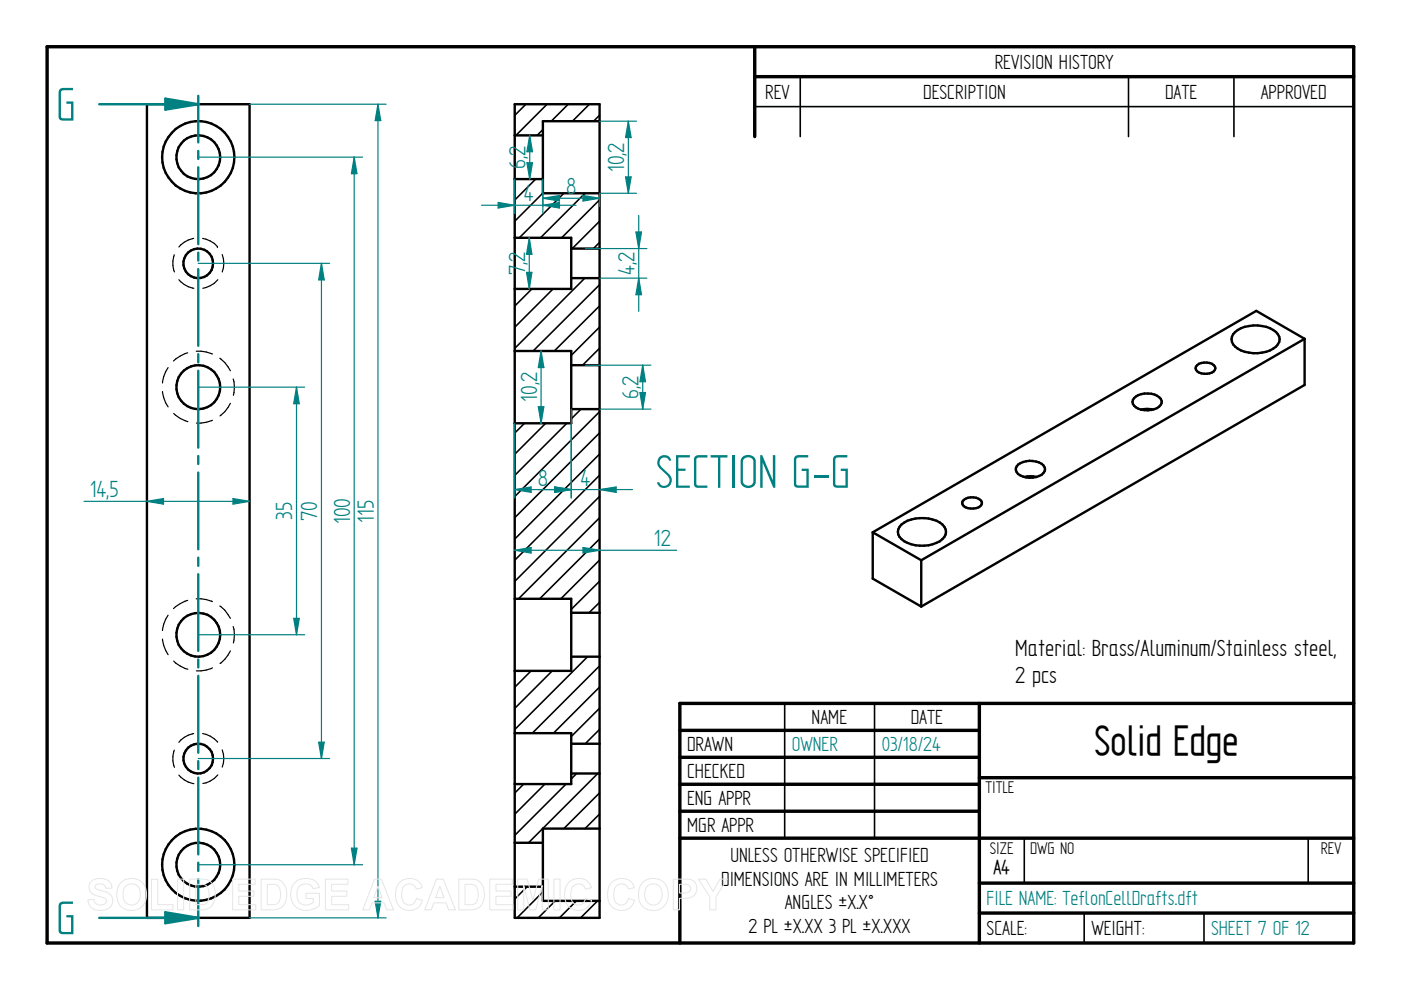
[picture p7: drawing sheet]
<svg xmlns="http://www.w3.org/2000/svg" width="297mm" height="210mm" viewBox="0 0 297 210" stroke-linecap="round" stroke-linejoin="round" font-family="sans-serif">
<g fill="none" stroke="#000" stroke-width=".72">
<path d="M10 9.9h277v190h-277zM160 9.9v19.1M160 16.3h127M144.1 154.9h63.5M207.6 149.1v50.8M287 149.1h-142.9v50.8M144.1 160.6h63.5M144.1 166.3h63.5M144.1 172h63.5M144.1 177.7h142.9M207.6 164.9h79.4M207.6 187.2h79.4"/>
<path d="M207.6 193.6h79.4"/>
</g>
<path d="M169.7 16.3v12.7M239.3 16.3v12.7M261.6 16.3v12.7M160 22.6h127M166.4 149.1v28.6M185.4 149.1v28.6M217.2 177.8v9.4M277.4 177.8v9.4M229.9 193.6v6.3M255.3 193.6v6.3" fill="none" stroke="#000" stroke-width=".34"/>
<g fill="none" stroke="#000" stroke-width=".51">
<path d="M31.2 22.1h21.7v172.5h-21.7z"/>
<circle cx="42" cy="33.3" r="4.6"/>
<circle cx="42" cy="33.3" r="7.6"/>
<circle cx="42" cy="55.8" r="3.1"/>
<circle cx="42" cy="82.1" r="4.7"/>
<circle cx="42" cy="134.6" r="4.6"/>
<circle cx="42" cy="160.9" r="3.2"/>
<circle cx="42" cy="183.3" r="7.6"/>
<circle cx="42.1" cy="183.3" r="4.7"/>
</g>
<g fill="none" stroke="#000" stroke-width=".25">
<path d="M37 54a5.1 5.1 0 0 0 0 3.7M37.9 59.3a5.3 5.3 0 0 0 3.2 1.8M41.1 50.5a5.3 5.3 0 0 0-3.2 1.9M43 50.5a5.5 5.5 0 0 1 3.1 1.8M46.1 52.3h.1M46.2 59.3a5 5 0 0 1-3.2 1.8M47.1 54a5.2 5.2 0 0 1 0 3.7M35.6 77.9a6.5 6.5 0 0 0-1.1 3.3M39.8 74.8a7.7 7.7 0 0 0-3 1.7M41.6 74.5a7.6 7.6 0 0 1 3.4 .6M46.6 75.9a7 7 0 0 1 2.2 2.7M34.5 83a6.9 6.9 0 0 0 1.1 3.3"/>
<path d="M36.8 87.7a7 7 0 0 0 3 1.7M45 89.1a7.5 7.5 0 0 1-3.3 .6M48.8 85.5a6.6 6.6 0 0 1-2.2 2.7M49.4 80.3a6.6 6.6 0 0 1 .1 3.5M34.5 135.5a6.8 6.8 0 0 0 1.1 3.3M35.6 130.4a6.5 6.5 0 0 0-1.1 3.3M39.8 127.3a7.7 7.7 0 0 0-3 1.7M41.6 127a7.6 7.6 0 0 1 3.4 .6M46.6 128.5a6.4 6.4 0 0 1 2.2 2.6M48.8 138a6.6 6.6 0 0 1-2.2 2.7M49.4 132.8a6.6 6.6 0 0 1 .1 3.5M36.8 140.2a7 7 0 0 0 3 1.7"/>
<path d="M37 159a5.1 5.1 0 0 0 0 3.7M41.1 155.5a5.1 5.1 0 0 0-3.2 1.9M43 155.5a5.3 5.3 0 0 1 3.1 1.9M45 141.6a6.7 6.7 0 0 1-3.3 .6M47.1 159a5.1 5.1 0 0 1 0 3.6M37.9 164.3a5.3 5.3 0 0 0 3.2 1.9M46.2 164.3a5 5 0 0 1-3.2 1.8"/>
</g>
<g fill="none" stroke="#008080" stroke-width=".51">
<path d="M21 22.1h21v8.1M42 32v1.7M42 35.5v16.3M42 53.6v1.6M42 57.1v16.2M42 75.1v1.7M42 78.6v16.3M42 96.7v1.7M42 100.2v16.3M42 118.2v1.8M42 121.8v16.2M42 139.8v1.7"/>
<path d="M42 143.3v16.3M42 161.4v1.7M42 164.9v16.2M42 182.9v1.8M42 186.4v8.2"/>
</g>
<path d="M35 20.9l7 1.2-7 1.1z" fill="#008080"/>
<path d="M35 20.9l7 1.2-7 1.1zM21 194.6h21" fill="none" stroke="#008080" stroke-width=".51"/>
<path d="M35 193.4l7 1.2-7 1.1z" fill="#008080"/>
<path d="M42 20.3v1.8M35 193.4l7 1.2-7 1.1zM42 194.6v1.7" fill="none" stroke="#008080" stroke-width=".51"/>
<g fill="none" stroke="#000" stroke-width=".34">
<path d="M111.5 22.1l-2.4 2.4M113.6 38l-4.5 4.4M115.1 27.5l-1.2 1.2M116 22.1l-6.6 6.6M120.5 22.1l-3.6 3.6M125 22.1l-3.6 3.6M127.1 24.4l-1.2 1.3M115.1 40.9l-6 6M119.5 41l-9.4 9.4M124 59l-14.9 14.9M124 41l-9.4 9.4M127.1 46.9l-5.8 5.8"/>
<path d="M127.1 51.4l-1.3 1.3M127.1 42.4l-8 8M112.8 61.3l-3.7 3.6M117.3 61.3l-8.2 8.1M127.1 60.4l-14.1 14M127.1 64.9l-9.6 9.5M127.1 73.8l-3.6 3.6M127.1 69.3l-6 6.1M111.2 89.7l-2.1 2.1M115.7 89.7l-6.6 6.6M120.2 89.7l-11.1 11.1M123.2 86.7l-2.1 2.1"/>
<path d="M127.1 87.3l-18 18M127.1 91.8l-18 18M127.1 96.3l-18 18M127.1 100.8l-18 18M127.1 105.2l-18 18.1M127.1 109.8l-17.2 17.2M127.1 114.3l-12.7 12.7M127.1 118.7l-8.2 8.3M124.6 139.2l-15.5 15.5M127.1 127.7l-2.2 2.2M127.1 123.2l-6 6M112.6 142.2l-3.5 3.5"/>
<path d="M117.1 142.2l-8 8M127.1 154.6l-3 3.1M127.1 150.2l-6 6M127.1 141.2l-14.2 14.2M127.1 145.7l-9.8 9.7M111 166.2l-1.9 1.9M115.5 166.2l-6.4 6.4M120 166.2l-10.9 10.9M122.3 164l-1.2 1.1M126.7 164l-14.6 14.7M127.1 168.1l-7.6 7.6M127.1 172.6l-3.1 3.1"/>
<path d="M111.8 188l-2.7 2.6M115.1 189.1l-5.5 5.5M117.7 191l-3.6 3.6M122.2 191l-3.6 3.6M126.7 191l-3.6 3.6"/>
</g>
<g fill="none" stroke="#000" stroke-width=".51">
<path d="M109.1 38h6M109.1 22.1h18v172.5h-18zM109.1 28.7h6M127.1 25.7h-12v15.3h12M109.1 50.4h12v10.9h-12M121.1 59h6M121.1 52.7h6M109.1 74.4h12v15.3h-12M121.1 77.4h6M121.1 86.7h6M109.1 127h12v15.2h-12M121.1 129.9h6"/>
<path d="M121.1 139.2h6M109.1 155.4h12v10.8h-12M121.1 157.7h6M109.1 178.7h6M121.1 164h6M127.1 175.7h-12v15.3h12M109.1 188h6"/>
</g>
<path d="M49.4 105.7l3.5 .6-3.5 .6z" fill="none" stroke="#008080" stroke-width=".25"/>
<path d="M49.4 105.7l3.5 .6-3.5 .6z" fill="#008080"/>
<path d="M31.2 106.3l3.5-.6v1.2z" fill="none" stroke="#008080" stroke-width=".25"/>
<path d="M31.2 106.3l3.5-.6v1.2z" fill="#008080"/>
<path d="M52.9 22.1h29M17.8 106.3h35.1M52.9 194.6h29M79.5 191.1h1.2l-.6 3.5z" fill="none" stroke="#008080" stroke-width=".25"/>
<path d="M79.5 191.1h1.2l-.6 3.5z" fill="#008080"/>
<path d="M80.1 22.1l.6 3.5h-1.2z" fill="none" stroke="#008080" stroke-width=".25"/>
<path d="M80.1 22.1l.6 3.5h-1.2z" fill="#008080"/>
<path d="M80.1 22.1v172.5M124.1 77.4h13.9M127.1 86.7h10.9M135.7 83.2h1.2l-.6 3.5z" fill="none" stroke="#008080" stroke-width=".25"/>
<path d="M135.7 83.2h1.2l-.6 3.5z" fill="#008080"/>
<path d="M136.3 77.4l.6 3.5h-1.2z" fill="none" stroke="#008080" stroke-width=".25"/>
<path d="M136.3 77.4l.6 3.5h-1.2z" fill="#008080"/>
<path d="M114.7 74.4l.6 3.5h-1.2zM136.3 77.4v9.3" fill="none" stroke="#008080" stroke-width=".25"/>
<path d="M114.7 74.4l.6 3.5h-1.2z" fill="#008080"/>
<path d="M114.1 86.2h1.2l-.6 3.5z" fill="none" stroke="#008080" stroke-width=".25"/>
<path d="M114.1 86.2h1.2l-.6 3.5z" fill="#008080"/>
<path d="M111.6 57.7h1.2l-.6 3.6zM114.7 74.4v15.3" fill="none" stroke="#008080" stroke-width=".25"/>
<path d="M111.6 57.7h1.2l-.6 3.6z" fill="#008080"/>
<path d="M112.2 50.4l.6 3.5h-1.2z" fill="none" stroke="#008080" stroke-width=".25"/>
<path d="M112.2 50.4l.6 3.5h-1.2z" fill="#008080"/>
<path d="M112.2 50.4v10.9M124.1 52.7h13.1M127.1 59h10.1M135.4 59l.6 3.5h-1.2z" fill="none" stroke="#008080" stroke-width=".25"/>
<path d="M135.4 59l.6 3.5h-1.2z" fill="#008080"/>
<path d="M134.8 49.2h1.2l-.6 3.5z" fill="none" stroke="#008080" stroke-width=".25"/>
<path d="M134.8 49.2h1.2l-.6 3.5z" fill="#008080"/>
<path d="M135.4 45.7v20.3M121.1 89.7v15.9M117.6 103.3l3.5 .5-3.5 .6z" fill="none" stroke="#008080" stroke-width=".25"/>
<path d="M117.6 103.3l3.5 .5-3.5 .6z" fill="#008080"/>
<path d="M127.1 103.8l3.5-.5v1.1z" fill="none" stroke="#008080" stroke-width=".25"/>
<path d="M127.1 103.8l3.5-.5v1.1z" fill="#008080"/>
<path d="M109.1 89.7v15.9M121.1 86.7v18.9M114.1 103.8h20M117.6 103.3l3.5 .5-3.5 .6z" fill="none" stroke="#008080" stroke-width=".25"/>
<path d="M117.6 103.3l3.5 .5-3.5 .6z" fill="#008080"/>
<path d="M109.1 103.8l3.5-.5v1.1z" fill="none" stroke="#008080" stroke-width=".25"/>
<path d="M109.1 103.8l3.5-.5v1.1z" fill="#008080"/>
<path d="M109.1 103.8h12M109.1 116.7l3.5-.6v1.2z" fill="none" stroke="#008080" stroke-width=".25"/>
<path d="M109.1 116.7l3.5-.6v1.2z" fill="#008080"/>
<path d="M123.6 116.1l3.5 .6-3.5 .6z" fill="none" stroke="#008080" stroke-width=".25"/>
<path d="M123.6 116.1l3.5 .6-3.5 .6z" fill="#008080"/>
<path d="M127.1 25.7h7.9M132.6 37.5h1.2l-.6 3.5zM127.1 41h7.9M109.1 116.7h34.4" fill="none" stroke="#008080" stroke-width=".25"/>
<path d="M132.6 37.5h1.2l-.6 3.5z" fill="#008080"/>
<path d="M133.2 25.7l.6 3.5h-1.2z" fill="none" stroke="#008080" stroke-width=".25"/>
<path d="M133.2 25.7l.6 3.5h-1.2z" fill="#008080"/>
<path d="M111.7 34.5h1.2l-.6 3.5zM133.2 25.7v15.3" fill="none" stroke="#008080" stroke-width=".25"/>
<path d="M111.7 34.5h1.2l-.6 3.5z" fill="#008080"/>
<path d="M112.3 28.7l.6 3.5h-1.2z" fill="none" stroke="#008080" stroke-width=".25"/>
<path d="M112.3 28.7l.6 3.5h-1.2z" fill="#008080"/>
<path d="M112.3 28.7v9.3M42 82.1h22.6M42 134.6h22.6M62.3 131.1h1.2l-.6 3.5z" fill="none" stroke="#008080" stroke-width=".25"/>
<path d="M62.3 131.1h1.2l-.6 3.5z" fill="#008080"/>
<path d="M62.9 82.1l.6 3.5h-1.2z" fill="none" stroke="#008080" stroke-width=".25"/>
<path d="M62.9 82.1l.6 3.5h-1.2z" fill="#008080"/>
<path d="M42 55.8h27.9M68.2 55.8l.5 3.6h-1.1zM62.9 82.1v52.5M42 160.8h27.9" fill="none" stroke="#008080" stroke-width=".25"/>
<path d="M68.2 55.8l.5 3.6h-1.1z" fill="#008080"/>
<path d="M67.6 157.4h1.1l-.5 3.4z" fill="none" stroke="#008080" stroke-width=".25"/>
<path d="M67.6 157.4h1.1l-.5 3.4z" fill="#008080"/>
<path d="M42 33.3h34.9M75.1 33.3l.6 3.5h-1.2zM68.2 55.8v105M42 183.3h34.9" fill="none" stroke="#008080" stroke-width=".25"/>
<path d="M75.1 33.3l.6 3.5h-1.2z" fill="#008080"/>
<path d="M74.5 179.8h1.2l-.6 3.5z" fill="none" stroke="#008080" stroke-width=".25"/>
<path d="M74.5 179.8h1.2l-.6 3.5z" fill="#008080"/>
<path d="M75.1 33.3v150M115.1 42l3.5-.6v1.2zM115.1 41v2.8M127.1 41v2.8" fill="none" stroke="#008080" stroke-width=".25"/>
<path d="M115.1 42l3.5-.6v1.2z" fill="#008080"/>
<path d="M123.6 41.4l3.5 .6-3.5 .6z" fill="none" stroke="#008080" stroke-width=".25"/>
<path d="M123.6 41.4l3.5 .6-3.5 .6z" fill="#008080"/>
<path d="M109.1 38v7.3M115.1 38v7.3M105.6 42.9l3.5 .6-3.5 .6zM115.1 42h12" fill="none" stroke="#008080" stroke-width=".25"/>
<path d="M105.6 42.9l3.5 .6-3.5 .6z" fill="#008080"/>
<path d="M115.1 43.5l3.5-.6v1.2z" fill="none" stroke="#008080" stroke-width=".25"/>
<path d="M115.1 43.5l3.5-.6v1.2z" fill="#008080"/>
<path d="M102.1 43.5h20" fill="none" stroke="#008080" stroke-width=".25"/>
<g fill="none" stroke="#000" stroke-width=".51">
<path d="M253.8 77.4a2.86 2.86 0 0 1 3.8 .3 1.1 1.1 0 0 1-1.1 1.5 2.68 2.68 0 0 1-2.9-.8v-.7zM261.9 70.4a7.4 7.4 0 0 1 8.6 0 2.04 2.04 0 0 1-.5 3.5 7.5 7.5 0 0 1-8.1-.4 1.95 1.95 0 0 1 0-3.1zM276.6 71.8l-10.2-5.9-81.4 47M276.6 71.8l-81.3 47M276.6 71.8v9.8l-81.3 47M215.9 98.5a4.5 4.5 0 0 1 5.3 .2 1.39 1.39 0 0 1-.9 2.2 4.2 4.2 0 0 1-4.7-.8 1.21 1.21 0 0 1 .3-1.6zM240.4 84.4a4.3 4.3 0 0 1 5.7 .2 1.55 1.55 0 0 1-1.3 2.1 3.9 3.9 0 0 1-4.6-1.1v-.8zM241.9 86.8l1.3-.1 1.3 .1M185 112.9l10.3 5.9M185 112.9v9.8l10.3 5.9M191.1 111.2a7.6 7.6 0 0 1 8.7 0 2.09 2.09 0 0 1-.5 3.6 7.7 7.7 0 0 1-8.2-.5 1.95 1.95 0 0 1 0-3.1zM195.3 118.8v9.8"/>
<path d="M204.3 106a2.87 2.87 0 0 1 3.8 .3 1.1 1.1 0 0 1-1.1 1.4 2.68 2.68 0 0 1-2.9-.7v-.7zM217.2 101.1a4.8 4.8 0 0 1 2.5 0"/>
</g>
<g fill="none" stroke="#e6e6e6" stroke-width=".21">
<path d="M19.3 186.9a3.1 3.1 0 0 1 4 .2l.4 1.2h-1.3a1.29 1.29 0 0 0-1-.9 1.29 1.29 0 0 0-1.2 .5l.1 .5 .4 .2a4.8 4.8 0 0 1 2.9 1.4 2.1 2.1 0 0 1-.2 2.3 2.1 2.1 0 0 1-2.1 .7 2.35 2.35 0 0 1-2.7-2.2l1.3-.1a1.41 1.41 0 0 0 1.2 1.2 1.41 1.41 0 0 0 1.5-.9 1.28 1.28 0 0 0-1.3-.9 2.4 2.4 0 0 1-2.4-2l.1-.6zM25.8 186.9a3.3 3.3 0 0 1 3.8-.2 3.3 3.3 0 0 1 1.4 3.6 3.2 3.2 0 0 1-3.6 2.7 3.2 3.2 0 0 1-2.6-3.8 3.1 3.1 0 0 1 1-2.3zM26.6 188a1.87 1.87 0 0 1 2.2-.4 1.87 1.87 0 0 1 1 2 1.88 1.88 0 0 1-1.9 2.3 1.88 1.88 0 0 1-1.8-2.3l.1-.8zM32.1 186.4h1.3v5.4h3.3v1.1h-4.6zM37.6 186.4h1.3v6.5h-1.3zM40.2 186.4h2.4a2.79 2.79 0 0 1 3 3.3 2.8 2.8 0 0 1-2.9 3.2h-2.5zM41.5 187.5a2.64 2.64 0 0 1 2.4 .5 3.3 3.3 0 0 1-.2 3.6l-.9 .2h-1.3zM49.3 186.4h4.8v1.1h-3.5v1.4h3.2v1.1h-3.2v1.8h3.6v1.1h-4.9zM55.4 186.4h2.3a2.79 2.79 0 0 1 3.1 3.3 2.8 2.8 0 0 1-3 3.2h-2.4zM56.7 187.5a2.64 2.64 0 0 1 2.4 .5 3.3 3.3 0 0 1-.3 3.6l-.8 .2h-1.3zM62.4 187.2a3.4 3.4 0 0 1 4.9 .2l.4 .8-1.3 .2a1.83 1.83 0 0 0-2.2-.9 1.83 1.83 0 0 0-1.3 2.1 2.02 2.02 0 0 0 1.1 2.1 2.02 2.02 0 0 0 2.4-.4v-.8h-1.5v-1.1h2.8v2.6a3.6 3.6 0 0 1-5.8-1 4 4 0 0 1 .5-3.8zM69 186.4h4.8v1.1h-3.5v1.4h3.2v1.1h-3.2v1.8h3.6v1.1h-4.9z"/>
<path d="M79.4 186.4h1.5l2.5 6.5h-1.4l-.6-1.5h-2.5l-.6 1.5h-1.4zM80.1 187.9l.9 2.4h-1.8zM84.7 187.2a2.86 2.86 0 0 1 4.8 1l-1.2 .3a1.58 1.58 0 0 0-1.9-1.1 1.58 1.58 0 0 0-1.2 1.8 2.19 2.19 0 0 0 1.2 2.7 1.54 1.54 0 0 0 1.9-1.4l1.3 .4a2.92 2.92 0 0 1-3.4 2.1 2.92 2.92 0 0 1-2.3-3.3l.2-1.5zM92.5 186.4h1.5l2.6 6.5h-1.5l-.5-1.5h-2.6l-.6 1.5h-1.4zM93.3 187.9l.8 2.4h-1.7zM97.3 186.4h2.3a2.79 2.79 0 0 1 3.1 3.3 2.8 2.8 0 0 1-3 3.2h-2.4zM98.6 187.5a2.64 2.64 0 0 1 2.4 .5 3.3 3.3 0 0 1-.3 3.6l-.8 .2h-1.3zM103.8 186.4h4.8v1.1h-3.4v1.4h3.2v1.1h-3.2v1.8h3.6v1.1h-5zM109.8 186.4h2l1.2 4.4 1.2-4.4h2v6.5h-1.2l-.1-5.2-1.3 5.2h-1.3l-1.3-5.2v5.2h-1.2zM117.4 186.4h1.3v6.5h-1.3zM120.5 187.2a2.86 2.86 0 0 1 4.9 1l-1.3 .3a1.58 1.58 0 0 0-1.8-1.1 1.58 1.58 0 0 0-1.3 1.8 2.19 2.19 0 0 0 1.3 2.7 1.54 1.54 0 0 0 1.9-1.4l1.2 .4a2.92 2.92 0 0 1-3.4 2.1 2.92 2.92 0 0 1-2.3-3.3l.2-1.5zM129.6 187.2a2.86 2.86 0 0 1 4.9 1l-1.3 .3a1.58 1.58 0 0 0-1.8-1.1 1.58 1.58 0 0 0-1.3 1.8 2.19 2.19 0 0 0 1.3 2.7 1.54 1.54 0 0 0 1.9-1.4l1.2 .4a2.92 2.92 0 0 1-3.4 2.1 2.92 2.92 0 0 1-2.3-3.3l.2-1.5z"/>
<path d="M136.5 186.9a3.3 3.3 0 0 1 3.7-.2 3.3 3.3 0 0 1 1.5 3.6 3.2 3.2 0 0 1-3.7 2.7 3.2 3.2 0 0 1-2.6-3.8 3.1 3.1 0 0 1 1.1-2.3zM137.2 188a1.87 1.87 0 0 1 2.2-.4 1.87 1.87 0 0 1 1 2 1.88 1.88 0 0 1-1.9 2.3 1.88 1.88 0 0 1-1.8-2.3l.1-.8zM142.7 186.4h2.1a2.49 2.49 0 0 1 2.7 1 2.11 2.11 0 0 1-.1 2.2 2.11 2.11 0 0 1-2.1 .8l-1.2 .1v2.4h-1.4zM144.1 187.5h.6a1.28 1.28 0 0 1 1.7 .9 1.21 1.21 0 0 1-1.6 1h-.7zM148.1 186.4h1.5l1.6 2.6 1.5-2.6h1.5l-2.4 3.8v2.7h-1.3v-2.7z"/>
</g>
<g font-size="11.3" fill="#008080">
<text x="11.9" y="25.6">G</text>
<text x="139" y="103.4">SECTION G-G</text>
<text x="11.9" y="198.1">G</text>
</g>
<text font-size="10.1" x="232" y="160.1">Solid Edge</text>
<g font-size="5.6" fill="#008080">
<text x="111.4" y="35.8" transform="rotate(-90 111.4 35.8)">6,2</text>
<text x="120" y="41.1">8</text>
<text x="132.3" y="36.5" transform="rotate(-90 132.3 36.5)">10,2</text>
<text x="111.1" y="42.6">4</text>
<text x="111.3" y="58.3" transform="rotate(-90 111.3 58.3)">7,2</text>
<text x="134.5" y="58.3" transform="rotate(-90 134.5 58.3)">4,2</text>
<text x="113.9" y="85.2" transform="rotate(-90 113.9 85.2)">10,2</text>
<text x="135.4" y="84.5" transform="rotate(-90 135.4 84.5)">6,2</text>
<text x="19" y="105.5">14,5</text>
<text x="114" y="103">8</text>
<text x="123.1" y="103">4</text>
<text x="62" y="110.2" transform="rotate(-90 62 110.2)">35</text>
<text x="67.3" y="110.5" transform="rotate(-90 67.3 110.5)">70</text>
<text x="74.2" y="111.1" transform="rotate(-90 74.2 111.1)">100</text>
<text x="79.2" y="110.8" transform="rotate(-90 79.2 110.8)">115</text>
<text x="138.6" y="115.8">12</text>
</g>
<g font-size="5.6">
<text x="215.2" y="139">Material: Brass/Aluminum/Stainless steel,</text>
<text x="215.2" y="144.7">2 pcs</text>
</g>
<g font-size="4.9">
<text x="210.9" y="14.6">REVISION HISTORY</text>
<text x="162.2" y="20.9">REV</text>
<text x="195.7" y="20.9">DESCRIPTION</text>
<text x="247" y="20.9">DATE</text>
<text x="267.3" y="20.9">APPROVED</text>
<text x="172.1" y="153.5">NAME</text>
<text x="193.1" y="153.5">DATE</text>
<text x="145.7" y="159.2">DRAWN</text>
<text x="145.7" y="164.9">CHECKED</text>
<text x="145.7" y="170.6">ENG APPR</text>
<text x="145.7" y="176.3">MGR APPR</text>
<text x="154.9" y="182.8">UNLESS OTHERWISE SPECIFIED</text>
<text x="152.9" y="187.8">DIMENSIONS ARE IN MILLIMETERS</text>
<text x="158.7" y="197.7">2 PL ±X.XX 3 PL ±X.XXX</text>
<text x="166.4" y="192.8">ANGLES ±X.X°</text>
<text x="209.2" y="198.2">SCALE:</text>
<text x="231.4" y="198.2">WEIGHT:</text>
</g>
<g font-size="4.9" fill="#008080">
<text x="167.9" y="159.2">OWNER</text>
<text x="186.9" y="159.2">03/18/24</text>
<text x="209.2" y="191.9">FILE NAME: TeflonCellDrafts.dft</text>
<text x="256.8" y="198.3">SHEET 7 OF 12</text>
</g>
<text font-size="4.8" x="210.6" y="185.2">A4</text>
<g font-size="4.1">
<text x="208.9" y="168.1">TITLE</text>
<text x="209.8" y="181">SIZE</text>
<text x="218.4" y="181">DWG NO</text>
<text x="280" y="181">REV</text>
</g>
</svg>
